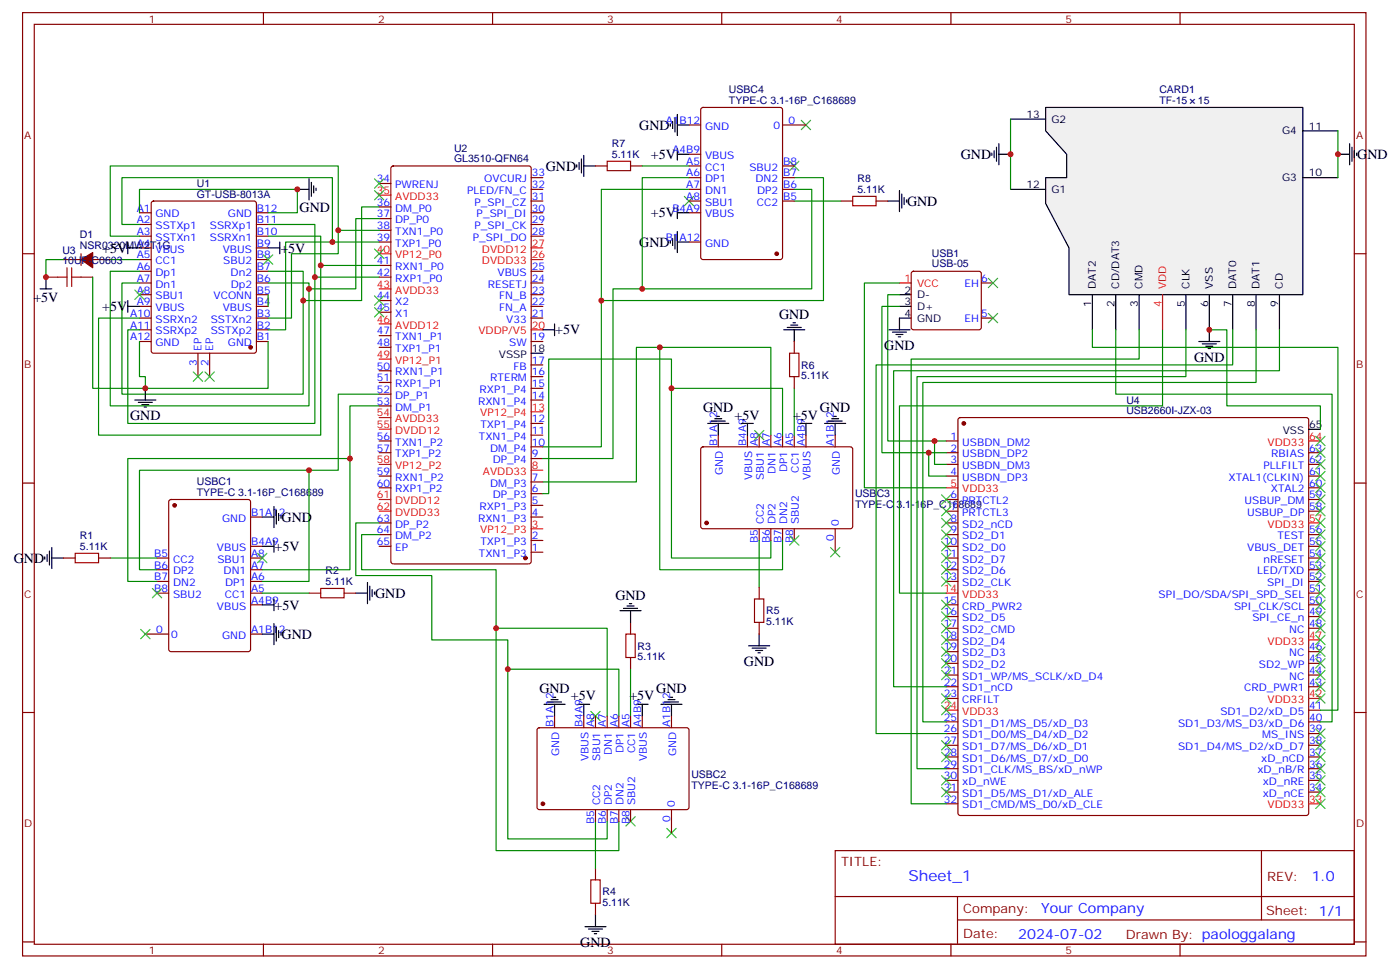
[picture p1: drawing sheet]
<svg xmlns="http://www.w3.org/2000/svg" width="422mm" height="292mm" viewBox="0 0 422 292" stroke-linecap="round" stroke-linejoin="round" font-family="sans-serif">
<g fill="none" stroke="#870000" stroke-width=".35">
<path d="M6.8 3.8h405.4v284.3h-405.4zM10.3 7.3h398.3v277.3h-398.3zM79.5 3.8v3.5M148.6 3.8v3.5M217.8 3.8v3.5M286.9 3.8v3.5M356.1 3.8v3.5M207.9 37.7h3.5M211.7 32.6l.4-.2h23.3l.7 .4v44.7l-.4 .7h-23.6l-.6-.4-.1-44.7zM236.1 37.7h7.1M114.4 55.3h3.5M118.2 50.2l.4-.2h41l.6 .5 .1 118.8-.5 .6-41.2 .1-.6-.5-.1-118.8z"/>
<path d="M160.3 57.1h3.5M160.3 53.6h3.5M179.7 50h3.5M190.3 50h3.5M207.9 57.1h3.5M207.9 53.6h3.5M207.9 50h3.5M207.9 46.5h3.5M236.1 57.1h3.5M236.1 53.6h3.5M236.1 50h3.5M6.8 76.5h3.5"/>
<path d="M19.2 78.2h5.2M24.4 76.5v3.5M28 78.2h5.3M42.1 78.2h3.5M42.1 74.7h3.5M42.1 71.2h3.5M42.1 67.7h3.5M42.1 64.1h3.5M45.8 60.8l.5-.2h30.4l.5 .2 .2 .5v44.5l-.3 .5-.4 .2h-30.4l-.5-.3-.2-.4v-44.5zM77.4 78.2h3.5M77.4 74.7h3.5M77.4 71.2h3.5"/>
<path d="M77.4 67.7h3.5M77.4 64.1h3.5M114.4 62.4h3.5M114.4 65.9h3.5M114.4 69.4h3.5M114.4 73h3.5M160.3 71.2h3.5M160.3 67.7h3.5M160.3 64.1h3.5M160.3 60.6h3.5M207.9 64.1h3.5M207.9 60.6h3.5"/>
<path d="M207.9 73h3.5M236.1 60.6h3.5M253.8 60.6h3.5M264.3 60.6h3.6M408.6 76.5h3.6M13.9 83.5h3.5M24.4 83.5h3.6M42.1 99.4h3.5M42.1 95.9h3.5M42.1 92.4h3.5M42.1 88.8h3.5M42.1 85.3h3.5"/>
<path d="M42.1 81.8h3.5M77.4 99.4h3.5M77.4 95.9h3.5M77.4 92.4h3.5M77.4 88.8h3.5M77.4 85.3h3.5M77.4 81.8h3.5M114.4 80h3.5M114.4 83.5h3.5M114.4 90.6h3.5M114.4 94.1h3.5M160.3 95.9h3.5"/>
<path d="M160.3 92.4h3.5M160.3 88.8h3.5M160.3 85.3h3.5M160.3 81.8h3.5M42.1 102.9h3.5M59.7 106.5v7M63.3 106.5v7M77.4 102.9h3.5M114.4 101.2h3.5M114.4 104.7h3.5M114.4 111.8h3.5M114.4 115.3h3.5"/>
<path d="M114.4 118.8h3.5M160.3 102.9h3.5M160.3 117.1h3.5M160.3 113.5h3.5M160.3 110h3.5M239.6 102.9v3.6M239.6 113.5v3.6M114.4 122.3h3.5M114.4 132.9h3.5M114.4 136.5h3.5M160.3 138.2h3.5M160.3 134.7h3.5"/>
<path d="M160.3 131.2h3.5M160.3 127.6h3.5M160.3 120.6h3.5M211.7 134.9l.4-.2h44.7l.5 .7-.1 23.6-.6 .4-44.7-.1-.5-.6v-23.3zM216.7 131.2v3.5M225.5 131.2v3.5M229.1 131.2v3.5M232.6 131.2v3.5M236.1 131.2v3.5M239.6 131.2v3.5M243.2 131.2v3.5M252 131.2v3.5"/>
<path d="M6.8 145.6h3.5M51.1 150.8l.5-.2h23.3l.6 .4 .1 44.7-.5 .7h-23.5l-.6-.4-.1-44.7zM75.6 155.9h3.5M114.4 143.5h3.5M114.4 147h3.5M114.4 157.6h3.5M160.3 155.9h3.5M160.3 152.3h3.5M160.3 148.8h3.5M160.3 145.3h3.5M229.1 159.4v3.5M232.6 159.4v3.5"/>
<path d="M236.1 159.4v3.5M239.6 159.4v3.5M252 159.4v7M408.6 145.6h3.6M19.2 168.2h3.5M29.7 168.2h3.6M47.4 168.2h3.5M47.4 171.7h3.5M47.4 175.3h3.5M47.4 178.8h3.5M75.6 164.7h3.5M75.6 168.2h3.5"/>
<path d="M75.6 171.7h3.5M75.6 175.3h3.5M75.6 178.8h3.5M93.2 178.8h3.6M103.8 178.8h3.6M114.4 161.1h3.5M114.4 164.7h3.5M160.3 166.4h3.5M160.3 162.9h3.5M229.1 177v3.6M43.9 191.1h7M75.6 191.1h3.5"/>
<path d="M75.6 182.3h3.5M190.3 187.6v3.5M190.3 198.2v3.5M229.1 187.6v3.5M6.8 214.8h3.5M162.3 219.6l.4-.2h44.8l.4 .7-.1 23.5-.6 .5-44.7-.1-.5-.7v-23.2zM167.3 215.8v3.6M176.1 215.8v3.6M179.7 215.8v3.6M183.2 215.8v3.6M186.7 215.8v3.6M190.3 215.8v3.6"/>
<path d="M193.8 215.8v3.6M202.6 215.8v3.6M408.6 214.8h3.6M179.7 244.1v3.5M183.2 244.1v3.5M186.7 244.1v3.5M190.3 244.1v3.5M202.6 244.1v7M252 256.4h156.6v28.2h-156.6zM380.6 256.4v20.9M179.7 261.7v3.5M179.7 272.3v3.5"/>
<path d="M252 270.2h156.5M288.9 277.3h119.6M288.9 270.2v14.2M6.8 283.9h3.5M79.5 284.6v3.5M148.6 284.6v3.5M217.8 284.6v3.5M286.9 284.6v3.5M356.1 284.6v3.5M408.6 283.9h3.6"/>
</g>
<g fill="#870000" stroke="#870000" stroke-width=".35">
<path d="M24.4 78.2l3.6-2.1v4.6z"/>
<circle cx="75.6" cy="104.7" r=".53"/>
<circle cx="158.5" cy="168.2" r=".53"/>
<circle cx="52.7" cy="152.3" r=".53"/>
<circle cx="163.8" cy="242.3" r=".53"/>
<circle cx="213.2" cy="157.6" r=".53"/>
<circle cx="234.4" cy="76.5" r=".53"/>
</g>
<g fill="none" stroke="#f00" stroke-width=".35">
<path d="M114.4 58.8h3.5M114.4 76.5h3.5M160.3 78.2h3.5M160.3 74.7h3.5M114.4 87.1h3.5M114.4 97.6h3.5M160.3 99.4h3.5M114.4 108.2h3.5M114.4 125.9h3.5M114.4 129.4h3.5M114.4 140h3.5M160.3 124.1h3.5"/>
<path d="M114.4 150.6h3.5M114.4 154.1h3.5M160.3 159.4h3.5M160.3 141.7h3.5"/>
</g>
<g fill="none" stroke="#000" stroke-width=".35">
<path d="M202.2 37.3v.7M203 36.6v2.1M203.7 35.6v4.2M204.4 34.5v6.4M204.4 37.7h3.5M89.7 57.1h3.5M93.2 53.9v6.4M93.9 55v4.2M94.7 56v2.1M95.4 56.7v.7M174 49.7v.7M174.7 49v2.1"/>
<path d="M175.4 47.9v4.2M176.1 46.8v6.4M176.1 50h3.6M204.4 44.7v3.6M204.4 46.5h3.5M271.4 57.4v6.4M272.1 58.5v4.2M272.8 59.5v2.2M38.6 74.7h3.5M38.6 73v3.5M80.9 74.7h3.5M84.4 73v3.5"/>
<path d="M202.2 72.6v.7M203 71.9v2.1M203.7 70.8v4.3M204.4 73h3.5M204.4 62.4v3.5M204.4 69.8v6.3M204.4 64.1h3.5M267.9 60.6h3.5M273.5 60.3v.7M12.1 87.1h3.5M13.9 83.5v3.6M38.6 90.6v3.5"/>
<path d="M38.6 92.4h3.5M163.8 99.4h3.5M167.3 97.6v3.6M236.5 99.4h6.3M237.5 98.7h4.3M238.6 98h2.1M239.3 97.3h.7M239.6 99.4v3.5M43.9 117.1v3.5M160.3 106.5h3.5M40.7 120.6h6.3M41.7 121.3h4.3"/>
<path d="M42.8 122h2.1M43.5 122.7h.7M213.5 127.6h6.4M214.6 126.9h4.2M215.7 126.2h2.1M216.4 125.5h.7M216.7 127.6v3.6M223.8 127.6h3.5M225.5 127.6v3.6M241.4 127.6h3.5M243.2 127.6v3.6M248.8 127.6h6.4"/>
<path d="M249.9 126.9h4.2M250.9 126.2h2.1M251.6 125.5h.7M252 127.6v3.6M79.1 155.9h3.6M82.7 152.7v6.3M83.4 153.7v4.3M84.1 154.8v2.1M84.8 155.5v.7M13.5 167.9v.7M14.2 167.1v2.2M14.9 166.1v4.2"/>
<path d="M15.6 168.2h3.6M15.6 165v6.4M79.1 164.7h3.6M82.7 162.9v3.5M107.4 178.8h3.5M110.9 175.6v6.4M111.6 176.7v4.2M112.3 177.7v2.1M113 178.4v.7M79.1 182.3h3.6M79.1 191.1h3.6M82.7 180.6v3.5"/>
<path d="M82.7 188v6.3M83.4 189v4.3M84.1 190.1v2.1M84.8 190.8v.7M187.1 184.1h6.3M188.1 183.4h4.3M189.2 182.7h2.1M189.9 182h.7M190.3 184.1v3.5M225.9 194.7h6.3M226.9 195.4h4.3M228 196.1h2.1"/>
<path d="M228.7 196.8h.7M229.1 191.1v3.6M164.1 212.3h6.4M165.2 211.6h4.2M166.3 210.9h2.1M167 210.2h.7M167.3 212.3v3.5M174.4 212.3h3.5M176.1 212.3v3.5M192 212.3h3.5M193.8 212.3v3.5M199.4 212.3h6.4"/>
<path d="M200.5 211.6h4.2M201.5 210.9h2.2M202.2 210.2h.8M202.6 212.3v3.5M176.5 279.3h6.3M179.7 275.8v3.5M177.6 280h4.2M178.6 280.7h2.1M179.3 281.4h.7"/>
</g>
<g fill="none" stroke="#008700" stroke-width=".35">
<path d="M193.8 50h14.1M207.9 53.6h-14.1v33.5M239.6 53.6h8.9v37h-67.1v-33.5h26.5M239.6 57.1h5.3v30h-59.9v51.1h-21.2M19.2 78.2h-5.3v5.3M33.3 78.2h8.8M42.1 67.7h-5.3v-14.1h63.5v19.4M42.1 64.1v-7h47.6v7h-8.8M80.9 67.7h14.1v15.8h19.4M80.9 71.2h15.9v8.8h17.6M102.1 69.4v7.1h-14.2v19.4h-7M114.4 69.4h-12.3v-19.4h-68.8v21.2h8.8"/>
<path d="M114.4 62.4h-5.3v28.2h-17.6v-8.8h-10.6M114.4 65.9h-7v21.2h-14.2v-1.8h-12.3M114.4 73h-28.2v26.4h-5.3M239.6 60.6h14.2M28 83.5v33.6h15.9M42.1 85.3h-5.3v33.5h54.7v-28.2M42.1 81.8h-8.8v40.5h59.9v-35.2M80.9 88.8v3.6M95 83.5v44.1h-56.4v-28.2h3.5M96.8 80v51.2h-67.1v-35.3h12.4M181.4 90.6v44.1h-17.6M42.1 102.9v10.6h1.8v3.6"/>
<path d="M80.9 102.9v14.2h-37M114.4 118.8h-12.3v22.9h-60v30h5.3M199.1 104.7h-7.1v40.6h-28.2M202.6 117.1h33.5v14.1M239.6 117.1v14.1M114.4 122.3h-8.8v15.9M232.6 131.2v-26.5h-33.5v67h37v-8.8M93.2 141.7v33.6h-14.1M114.4 157.6h-7v15.9h22.9v19.4h22.9v60h30v-5.3M163.8 148.8h1.8v-40.6h37v60h30v-5.3M33.3 168.2h14.1M79.1 171.7h26.5v-33.5h-67v37.1h8.8"/>
<path d="M79.1 178.8h14.1M114.4 161.1h-5.3v10.6h40.6v17.7M229.1 162.9v14.1M153.2 201.7h33.5v14.1M183.2 215.8v-26.4h-33.5v67h37v-8.8M190.3 201.7v14.1M179.7 247.6v14.1"/>
</g>
<path d="M183.2 48.6h7.1v2.8h-7.1zM257.3 59.2h7v2.8h-7zM17.4 83.5h2.8M20.2 80.7v5.7M21.6 83.5h2.8M21.6 80.7v5.7M238.2 106.5h2.9v7h-2.9zM22.7 166.8h7v2.8h-7zM96.8 177.4h7v2.8h-7zM188.8 191.1h2.9v7.1h-2.9zM227.6 180.6h2.9v7h-2.9zM178.3 265.2h2.8v7.1h-2.8z" fill="none" stroke="#a10000" stroke-width=".35"/>
<g fill="none" stroke="#3c3" stroke-width=".35">
<path d="M241.8 36.3l2.8 2.8M244.6 36.3l-2.8 2.8M113 57.4l2.8 2.9M113 53.9l2.8 2.8M115.8 57.4l-2.8 2.9M115.8 53.9l-2.8 2.8M206.5 59.2l2.8 2.8M209.3 59.2l-2.8 2.8M238.2 48.6l2.9 2.8M241.1 48.6l-2.9 2.8M79.5 76.8l2.8 2.9M82.3 76.8l-2.8 2.9"/>
<path d="M113 75.1l2.8 2.8M115.8 75.1l-2.8 2.8M40.7 87.4l2.8 2.8M43.5 87.4l-2.8 2.8M113 89.2l2.8 2.8M113 92.7l2.8 2.8M115.8 89.2l-2.8 2.8M115.8 92.7l-2.8 2.8M58.3 112.1l2.8 2.8M61.1 112.1l-2.8 2.8M61.8 112.1l2.9 2.8M64.7 112.1l-2.9 2.8"/>
<path d="M227.6 129.8l2.9 2.8M230.5 129.8l-2.9 2.8M46 177.4l2.8 2.8M48.8 177.4l-2.8 2.8M77.7 166.8l2.8 2.8M80.5 166.8l-2.8 2.8M238.2 161.5l2.9 2.8M241.1 161.5l-2.9 2.8M250.6 165l2.8 2.9M253.4 165l-2.8 2.9M42.4 189.7l2.9 2.8M45.3 189.7l-2.9 2.8"/>
<path d="M178.3 214.4l2.8 2.8M181.1 214.4l-2.8 2.8M188.8 246.2l2.9 2.8M191.7 246.2l-2.9 2.8M201.2 249.7l2.8 2.8M204 249.7l-2.8 2.8"/>
</g>
<path d="M315.5 32.4h77.6v56.4h-70.6v-14.1l-7-13.4v-7.7h6.3v-7.1l-6.3-7.1z" fill="#f0f0f0" stroke="#000" stroke-width=".35"/>
<g fill="none" stroke="#000" stroke-width=".35">
<path d="M304.9 35.9h10.6M393.1 39.4h10.6M299.3 46.1v.7M300 45.4v2.2M300.7 44.4v4.2M301.4 46.5h3.5M301.4 43.3v6.4M304.9 57.1h10.6M393.1 53.6h10.6M403.7 46.5h3.5M407.2 43.3v6.4M407.9 44.4v4.2"/>
<path d="M408.6 45.4v2.2M409.3 46.1v.7M268.2 99.4h6.4M271.4 92.4h3.5M271.4 88.8h3.5M274.9 95.9h-3.5v3.5M329.6 88.8v10.6M336.7 88.8v10.6M343.7 88.8v10.6M357.8 88.8v10.6M364.9 88.8v14.1M371.9 88.8v10.6"/>
<path d="M379 88.8v10.6M386 88.8v10.6M269.3 100.1h4.2M270.3 100.8h2.2M271 101.5h.7M361.7 102.9h6.4M362.8 103.6h4.2M363.8 104.4h2.1M364.5 105.1h.7M394.9 129.4h3.5"/>
</g>
<path d="M271.4 85.3h3.5M350.8 88.8v10.6M394.9 132.9h3.5M285.5 147h3.5M394.9 157.6h3.5M285.5 178.8h3.5M394.9 192.9h3.5M285.5 214.1h3.5M394.9 210.5h3.5M394.9 242.3h3.5" fill="none" stroke="#f00" stroke-width=".35"/>
<g fill="none" stroke="#870000" stroke-width=".35">
<path d="M275.2 82l.4-.2h19.8l.5 .2 .2 .5v16.2l-.2 .5-.5 .2h-19.8l-.5-.2-.2-.5v-16.2zM296.1 95.9h3.5M296.1 85.3h3.5M285.5 132.9h3.5M285.5 136.5h3.5M285.5 140h3.5M289.3 126.1l.4-.2h104.5l.5 .2 .2 .5v118.5l-.3 .5-.4 .2h-104.5l-.5-.2-.2-.5v-118.5zM394.9 136.5h3.5M394.9 140h3.5M285.5 143.5h3.5M285.5 150.6h3.5M285.5 154.1h3.5"/>
<path d="M285.5 157.6h3.5M394.9 143.5h3.5M394.9 150.6h3.5M394.9 154.1h3.5M394.9 147h3.5M285.5 161.1h3.5M285.5 164.7h3.5M285.5 168.2h3.5M285.5 171.7h3.5M285.5 175.3h3.5M394.9 161.1h3.5M394.9 164.7h3.5"/>
<path d="M394.9 168.2h3.5M394.9 171.7h3.5M394.9 175.3h3.5M394.9 178.8h3.5M285.5 182.3h3.5M285.5 185.8h3.5M285.5 189.4h3.5M285.5 192.9h3.5M285.5 196.4h3.5M285.5 200h3.5M394.9 182.3h3.5M394.9 185.8h3.5"/>
<path d="M394.9 189.4h3.5M394.9 196.4h3.5M394.9 200h3.5M285.5 203.5h3.5M285.5 207h3.5M285.5 210.5h3.5M285.5 217.6h3.5M394.9 203.5h3.5M394.9 207h3.5M394.9 217.6h3.5M394.9 214.1h3.5M285.5 221.1h3.5"/>
<path d="M285.5 224.6h3.5M285.5 228.2h3.5M285.5 231.7h3.5M285.5 235.2h3.5M285.5 238.8h3.5M394.9 221.1h3.5M394.9 224.6h3.5M394.9 228.2h3.5M394.9 231.7h3.5M394.9 235.2h3.5M394.9 238.8h3.5M285.5 242.3h3.5"/>
</g>
<circle cx="290.8" cy="127.6" r=".53" fill="#870000" stroke="#870000" stroke-width=".35"/>
<g fill="none" stroke="#008700" stroke-width=".35">
<path d="M304.9 35.9v21.2M403.7 39.4v14.2M271.4 92.4h-5.3v44.1h19.4M271.4 88.8h-3.5v44.1h14.1M271.4 85.3h-10.6v61.7h24.7M329.6 99.4v5.3h74.1v109.4h-5.3M336.7 99.4v19.4h65.2v98.8h-3.5M343.7 99.4v8.8h-68.8v134.1h10.6M350.8 99.4v22.9h-79.4v56.5h14.1M357.8 99.4v14.1h-81.1v118.2h8.8M364.9 99.4h5.3v22.9h28.2v7.1M371.9 99.4v10.6h-107.6v111.1h21.2"/>
<path d="M379 99.4v15.9h-100.6v102.3h7.1M386 99.4v12.4h-116.4v95.2h15.9M280.2 136.5v7h5.3M285.5 132.9h-3.5v7.1h3.5"/>
</g>
<g fill="none" stroke="#3c3" stroke-width=".35">
<path d="M298.2 83.9l2.8 2.8M298.2 94.5l2.8 2.8M301 83.9l-2.8 2.8M301 94.5l-2.8 2.8M397 138.6l2.8 2.8M397 135l2.8 2.9M397 131.5l2.8 2.8M399.8 138.6l-2.8 2.8M399.8 135l-2.8 2.9M399.8 131.5l-2.8 2.8M284.1 149.2l2.8 2.8M284.1 152.7l2.8 2.8"/>
<path d="M284.1 156.2l2.8 2.8M284.1 159.7l2.8 2.9M286.9 149.2l-2.8 2.8M286.9 152.7l-2.8 2.8M286.9 156.2l-2.8 2.8M286.9 159.7l-2.8 2.9M397 159.7l2.8 2.9M397 156.2l2.8 2.8M397 152.7l2.8 2.8M397 149.2l2.8 2.8M397 145.6l2.8 2.8M397 142.1l2.8 2.8"/>
<path d="M399.8 159.7l-2.8 2.9M399.8 156.2l-2.8 2.8M399.8 152.7l-2.8 2.8M399.8 149.2l-2.8 2.8M399.8 145.6l-2.8 2.8M399.8 142.1l-2.8 2.8M284.1 163.3l2.8 2.8M284.1 166.8l2.8 2.8M284.1 170.3l2.8 2.8M284.1 173.8l2.8 2.9M286.9 163.3l-2.8 2.8M286.9 166.8l-2.8 2.8"/>
<path d="M286.9 170.3l-2.8 2.8M286.9 173.8l-2.8 2.9M397 177.4l2.8 2.8M397 173.8l2.8 2.9M397 170.3l2.8 2.8M397 166.8l2.8 2.8M397 163.3l2.8 2.8M399.8 177.4l-2.8 2.8M399.8 173.8l-2.8 2.9M399.8 170.3l-2.8 2.8M399.8 166.8l-2.8 2.8M399.8 163.3l-2.8 2.8"/>
<path d="M284.1 180.9l2.8 2.8M284.1 184.4l2.8 2.9M284.1 188l2.8 2.8M284.1 191.5l2.8 2.8M284.1 195l2.8 2.8M284.1 198.5l2.8 2.9M286.9 180.9l-2.8 2.8M286.9 184.4l-2.8 2.9M286.9 188l-2.8 2.8M286.9 191.5l-2.8 2.8M286.9 195l-2.8 2.8M286.9 198.5l-2.8 2.9"/>
<path d="M397 198.5l2.8 2.9M397 195l2.8 2.8M397 191.5l2.8 2.8M397 188l2.8 2.8M397 184.4l2.8 2.9M397 180.9l2.8 2.8M399.8 198.5l-2.8 2.9M399.8 195l-2.8 2.8M399.8 191.5l-2.8 2.8M399.8 188l-2.8 2.8M399.8 184.4l-2.8 2.9M399.8 180.9l-2.8 2.8"/>
<path d="M284.1 202.1l2.8 2.8M284.1 209.1l2.8 2.8M284.1 212.7l2.8 2.8M286.9 202.1l-2.8 2.8M286.9 209.1l-2.8 2.8M286.9 212.7l-2.8 2.8M397 219.7l2.8 2.8M397 209.1l2.8 2.8M397 205.6l2.8 2.8M397 202.1l2.8 2.8M399.8 219.7l-2.8 2.8M399.8 209.1l-2.8 2.8"/>
<path d="M399.8 205.6l-2.8 2.8M399.8 202.1l-2.8 2.8M284.1 223.2l2.8 2.9M284.1 226.8l2.8 2.8M284.1 233.8l2.8 2.8M284.1 237.3l2.8 2.9M286.9 223.2l-2.8 2.9M286.9 226.8l-2.8 2.8M286.9 233.8l-2.8 2.8M286.9 237.3l-2.8 2.9M397 237.3l2.8 2.9M397 233.8l2.8 2.8"/>
<path d="M397 230.3l2.8 2.8M397 226.8l2.8 2.8M397 223.2l2.8 2.9M399.8 237.3l-2.8 2.9M399.8 233.8l-2.8 2.8M399.8 230.3l-2.8 2.8M399.8 226.8l-2.8 2.8M399.8 223.2l-2.8 2.9M397 240.9l2.8 2.8M399.8 240.9l-2.8 2.8"/>
</g>
<g fill="#c00">
<circle cx="89.7" cy="57.1" r=".88"/>
<circle cx="91.5" cy="90.6" r=".88"/>
<circle cx="93.2" cy="87.1" r=".88"/>
<circle cx="95" cy="83.5" r=".88"/>
<circle cx="96.8" cy="80" r=".88"/>
<circle cx="102.1" cy="69.4" r=".88"/>
<circle cx="100.3" cy="73" r=".88"/>
<circle cx="13.9" cy="83.5" r=".88"/>
<circle cx="43.9" cy="117.1" r=".88"/>
<circle cx="93.2" cy="141.7" r=".88"/>
<circle cx="105.6" cy="138.2" r=".88"/>
<circle cx="153.2" cy="201.7" r=".88"/>
<circle cx="149.7" cy="189.4" r=".88"/>
<circle cx="199.1" cy="104.7" r=".88"/>
<circle cx="202.6" cy="117.1" r=".88"/>
<circle cx="193.8" cy="87.1" r=".88"/>
<circle cx="181.4" cy="90.6" r=".88"/>
<circle cx="280.2" cy="136.5" r=".88"/>
<circle cx="282" cy="132.9" r=".88"/>
<circle cx="304.9" cy="46.5" r=".88"/>
<circle cx="403.7" cy="46.5" r=".88"/>
<circle cx="364.9" cy="99.4" r=".88"/>
</g>
<text font-size="4.6" fill="#00f" x="274.1" y="265.4">Sheet_1</text>
<g font-size="4.2">
<text x="192.9" y="39.1">GND</text>
<text x="196.4" y="47.9">+5V</text>
<text x="289.9" y="47.9">GND</text>
<text x="409.5" y="47.9">GND</text>
<text x="164.7" y="51.4">GND</text>
<text x="90.4" y="63.8">GND</text>
<text x="196.4" y="65.5">+5V</text>
<text x="273.7" y="62">GND</text>
<text x="30.8" y="76.2">+5V</text>
<text x="84.6" y="76.2">+5V</text>
<text x="192.9" y="74.3">GND</text>
<text x="10.1" y="91">+5V</text>
<text x="30.8" y="93.8">+5V</text>
<text x="167.5" y="100.8">+5V</text>
<text x="235.1" y="96.1">GND</text>
<text x="266.8" y="105.5">GND</text>
<text x="360.3" y="109">GND</text>
<text x="212.1" y="124.3">GND</text>
<text x="247.4" y="124.3">GND</text>
<text x="39.3" y="126.7">GND</text>
<text x="221.6" y="126.4">+5V</text>
<text x="239.3" y="126.4">+5V</text>
<text x="84.9" y="157.2">GND</text>
<text x="82.8" y="166.1">+5V</text>
<text x="4.2" y="169.6">GND</text>
<text x="82.8" y="183.7">+5V</text>
<text x="113.2" y="180.2">GND</text>
<text x="185.7" y="180.8">GND</text>
<text x="84.9" y="192.5">GND</text>
<text x="224.5" y="200.7">GND</text>
<text x="162.7" y="209">GND</text>
<text x="198" y="209">GND</text>
<text x="172.3" y="211.1">+5V</text>
<text x="189.9" y="211.1">+5V</text>
<text x="175.1" y="285.4">GND</text>
</g>
<g font-size="4.2" fill="#00f">
<text x="395.8" y="265.7">1.0</text>
<text x="314.2" y="275.2">Your Company</text>
<text x="307.2" y="283">2024-07-02</text>
</g>
<g font-size="3.9" fill="#800">
<text x="253.8" y="261">TITLE:</text>
<text x="382.4" y="265.7">REV:</text>
<text x="290.7" y="275.2">Company:</text>
<text x="382" y="275.8">Sheet: 1/1</text>
<text x="290.7" y="282.9">Date:</text>
<text x="339.7" y="282.9">Drawn By: paologgalang</text>
</g>
<g font-size="3.2" fill="#800">
<text x="44.9" y="6.8">1</text>
<text x="114.1" y="6.8">2</text>
<text x="183.2" y="6.8">3</text>
<text x="252.3" y="6.8">4</text>
<text x="321.5" y="6.8">5</text>
<text x="7.3" y="41.9">A</text>
<text x="409.2" y="41.9">A</text>
<text x="7.3" y="111.1">B</text>
<text x="409.2" y="111.1">B</text>
<text x="7.3" y="180.2">C</text>
<text x="409.2" y="180.2">C</text>
<text x="7.3" y="249.3">D</text>
<text x="409.2" y="249.3">D</text>
<text x="44.9" y="287.6">1</text>
<text x="114.1" y="287.6">2</text>
<text x="183.2" y="287.6">3</text>
<text x="252.3" y="287.6">4</text>
<text x="321.5" y="287.6">5</text>
</g>
<g font-size="3.2" fill="#000080">
<text x="219.9" y="28.1">USBC4</text>
<text x="349.8" y="28.2">CARD1</text>
<text x="219.9" y="31.3">TYPE-C 3.1-16P_C168689</text>
<text x="349.8" y="31.3">TF-15</text>
<text x="361.5" y="31.3">15</text>
<text x="137" y="45.8">U2</text>
<text x="184.6" y="47.6">5.11K</text>
<text x="184.6" y="44.3">R7</text>
<text x="137" y="49">GL3510-QFN64</text>
<text x="59.4" y="59.5">GT-USB-8013A</text>
<text x="59.4" y="56.3">U1</text>
<text x="258.7" y="58.1">5.11K</text>
<text x="258.7" y="54.9">R8</text>
<text x="24.1" y="71.9">D1</text>
<text x="18.8" y="76.4">U3</text>
<text x="24.1" y="75.1">NSR0320MW2T1G</text>
<text x="281.2" y="77.4">USB1</text>
<text x="18.8" y="79.7">10UF-C0603</text>
<text x="281.2" y="80.6">USB-05</text>
<text x="241.8" y="111.1">R6</text>
<text x="241.8" y="114.4">5.11K</text>
<text x="339.9" y="124.8">USB2660I-JZX-03</text>
<text x="339.9" y="121.6">U4</text>
<text x="59.4" y="149.5">TYPE-C 3.1-16P_C168689</text>
<text x="59.4" y="146.3">USBC1</text>
<text x="258" y="149.9">USBC3</text>
<text x="258" y="153.2">TYPE-C 3.1-16P_C168689</text>
<text x="24.1" y="165.7">5.11K</text>
<text x="24.1" y="162.5">R1</text>
<text x="98.2" y="173.1">R2</text>
<text x="98.2" y="176.3">5.11K</text>
<text x="231.2" y="185.2">R5</text>
<text x="231.2" y="188.4">5.11K</text>
<text x="192.4" y="195.8">R3</text>
<text x="192.4" y="199">5.11K</text>
<text x="208.6" y="237.8">TYPE-C 3.1-16P_C168689</text>
<text x="208.6" y="234.6">USBC2</text>
<text x="181.8" y="269.9">R4</text>
<text x="181.8" y="273.1">5.11K</text>
</g>
<g font-size="3.2">
<text x="309.7" y="35.6">13</text>
<text x="317.3" y="37">G2</text>
<text x="386.9" y="40.5">G4</text>
<text x="394.9" y="39.1">11</text>
<text x="394.9" y="53.2">10</text>
<text x="309.7" y="56.7">12</text>
<text x="317.3" y="58.1">G1</text>
<text x="386.9" y="54.6">G3</text>
<text x="272.9" y="88.5">2</text>
<text x="276.7" y="89.9">D-</text>
<text x="330.7" y="87.1" transform="rotate(-90 330.7 87.1)">DAT2</text>
<text x="337.7" y="87.1" transform="rotate(-90 337.7 87.1)">CD/DAT3</text>
<text x="344.8" y="87.1" transform="rotate(-90 344.8 87.1)">CMD</text>
<text x="358.9" y="87.1" transform="rotate(-90 358.9 87.1)">CLK</text>
<text x="365.9" y="87.1" transform="rotate(-90 365.9 87.1)">VSS</text>
<text x="373" y="87.1" transform="rotate(-90 373 87.1)">DAT0</text>
<text x="380" y="87.1" transform="rotate(-90 380 87.1)">DAT1</text>
<text x="387.1" y="87.1" transform="rotate(-90 387.1 87.1)">CD</text>
<text x="272.9" y="95.5">4</text>
<text x="272.9" y="92">3</text>
<text x="276.7" y="93.4">D+</text>
<text x="329.2" y="92.6" transform="rotate(-90 329.2 92.6)">1</text>
<text x="336.3" y="92.6" transform="rotate(-90 336.3 92.6)">2</text>
<text x="343.4" y="92.6" transform="rotate(-90 343.4 92.6)">3</text>
<text x="357.5" y="92.6" transform="rotate(-90 357.5 92.6)">5</text>
<text x="364.5" y="92.6" transform="rotate(-90 364.5 92.6)">6</text>
<text x="371.6" y="92.6" transform="rotate(-90 371.6 92.6)">7</text>
<text x="378.6" y="92.6" transform="rotate(-90 378.6 92.6)">8</text>
<text x="385.7" y="92.6" transform="rotate(-90 385.7 92.6)">9</text>
<text x="276.7" y="96.9">GND</text>
<text x="150.5" y="107.9">VSSP</text>
<text x="160.4" y="106.1">18</text>
<text x="387.1" y="130.8">VSS</text>
<text x="395" y="129">65</text>
</g>
<g font-size="3.2" fill="#00f">
<text x="200.9" y="37.3">A1B12</text>
<text x="212.7" y="39.1">GND</text>
<text x="233.4" y="38.7">0</text>
<text x="237.9" y="37.3">0</text>
<text x="202.9" y="46.1">A4B9</text>
<text x="212.7" y="47.9">VBUS</text>
<text x="160.4" y="53.2">33</text>
<text x="207.1" y="49.7">A5</text>
<text x="207.1" y="53.2">A6</text>
<text x="212.7" y="51.4">CC1</text>
<text x="226.1" y="51.4">SBU2</text>
<text x="236.3" y="53.2">B7</text>
<text x="236.3" y="49.7">B8</text>
<text x="113.7" y="55">34</text>
<text x="119.2" y="56.7">PWRENJ</text>
<text x="141" y="58.5">PLED/FN_C</text>
<text x="146.1" y="55">OVCURJ</text>
<text x="160.4" y="56.7">32</text>
<text x="207.1" y="56.7">A7</text>
<text x="212.7" y="55">DP1</text>
<text x="212.7" y="58.5">DN1</text>
<text x="228" y="55">DN2</text>
<text x="228.4" y="58.5">DP2</text>
<text x="236.3" y="56.7">B6</text>
<text x="41.3" y="63.8">A1</text>
<text x="46.9" y="65.5">GND</text>
<text x="68.8" y="65.5">GND</text>
<text x="77.5" y="63.8">B12</text>
<text x="113.7" y="62">36</text>
<text x="113.7" y="65.5">37</text>
<text x="119.2" y="63.8">DM_P0</text>
<text x="143.2" y="62">P_SPI_CZ</text>
<text x="143.8" y="65.5">P_SPI_DI</text>
<text x="160.4" y="63.8">30</text>
<text x="160.4" y="60.3">31</text>
<text x="202.9" y="63.8">B4A9</text>
<text x="207.1" y="60.3">A8</text>
<text x="212.7" y="62">SBU1</text>
<text x="212.7" y="65.5">VBUS</text>
<text x="228.4" y="62">CC2</text>
<text x="236.3" y="60.3">B5</text>
<text x="41.3" y="67.3">A2</text>
<text x="41.3" y="70.8">A3</text>
<text x="46.9" y="69.1">SSTXp1</text>
<text x="63.3" y="69.1">SSRXp1</text>
<text x="77.5" y="70.8">B10</text>
<text x="77.5" y="67.3">B11</text>
<text x="113.7" y="69.1">38</text>
<text x="119.2" y="67.3">DP_P0</text>
<text x="119.2" y="70.8">TXN1_P0</text>
<text x="143.2" y="69.1">P_SPI_CK</text>
<text x="160.4" y="70.8">28</text>
<text x="160.4" y="67.3">29</text>
<text x="41.3" y="74.4">A4</text>
<text x="41.3" y="77.9">A5</text>
<text x="46.9" y="72.6">SSTXn1</text>
<text x="46.9" y="76.1">VBUS</text>
<text x="63.3" y="72.6">SSRXn1</text>
<text x="67.2" y="76.1">VBUS</text>
<text x="77.5" y="77.9">B8</text>
<text x="77.5" y="74.4">B9</text>
<text x="113.7" y="72.6">39</text>
<text x="119.2" y="74.4">TXP1_P0</text>
<text x="142.7" y="72.6">P_SPI_DO</text>
<text x="200.9" y="72.6">B1A12</text>
<text x="212.7" y="74.4">GND</text>
<text x="41.3" y="81.4">A6</text>
<text x="46.9" y="79.7">CC1</text>
<text x="46.9" y="83.2">Dp1</text>
<text x="67.4" y="79.7">SBU2</text>
<text x="69.6" y="83.2">Dn2</text>
<text x="77.5" y="81.4">B7</text>
<text x="113.7" y="79.7">41</text>
<text x="113.7" y="83.2">42</text>
<text x="119.2" y="81.4">RXN1_P0</text>
<text x="150.1" y="83.2">VBUS</text>
<text x="160.4" y="81.4">25</text>
<text x="41.3" y="84.9">A7</text>
<text x="41.3" y="88.5">A8</text>
<text x="46.9" y="86.7">Dn1</text>
<text x="69.6" y="86.7">Dp2</text>
<text x="77.5" y="88.5">B5</text>
<text x="77.5" y="84.9">B6</text>
<text x="119.2" y="84.9">RXP1_P0</text>
<text x="147.2" y="86.7">RESETJ</text>
<text x="160.4" y="88.5">23</text>
<text x="160.4" y="84.9">24</text>
<text x="291" y="86.4">EH</text>
<text x="296.1" y="84.9">6</text>
<text x="39.2" y="95.5">A10</text>
<text x="41.3" y="92">A9</text>
<text x="46.9" y="90.2">SBU1</text>
<text x="46.9" y="93.8">VBUS</text>
<text x="64.4" y="90.2">VCONN</text>
<text x="67.2" y="93.8">VBUS</text>
<text x="77.5" y="95.5">B3</text>
<text x="77.5" y="92">B4</text>
<text x="113.7" y="90.2">44</text>
<text x="113.7" y="93.8">45</text>
<text x="119.2" y="92">X2</text>
<text x="119.2" y="95.5">X1</text>
<text x="150.6" y="90.2">FN_B</text>
<text x="150.6" y="93.8">FN_A</text>
<text x="160.4" y="95.5">21</text>
<text x="160.4" y="92">22</text>
<text x="296.1" y="95.5">5</text>
<text x="39.2" y="99.1">A11</text>
<text x="46.9" y="97.3">SSRXn2</text>
<text x="46.9" y="100.8">SSRXp2</text>
<text x="63.6" y="97.3">SSTXn2</text>
<text x="63.6" y="100.8">SSTXp2</text>
<text x="77.5" y="99.1">B2</text>
<text x="113.7" y="100.8">47</text>
<text x="152.8" y="97.3">V33</text>
<text x="291" y="96.9">EH</text>
<text x="39.2" y="102.6">A12</text>
<text x="46.9" y="104.4">GND</text>
<text x="60.8" y="105.8" transform="rotate(-90 60.8 105.8)">EP</text>
<text x="64.3" y="105.8" transform="rotate(-90 64.3 105.8)">EP</text>
<text x="68.8" y="104.4">GND</text>
<text x="77.5" y="102.6">B1</text>
<text x="113.7" y="104.4">48</text>
<text x="119.2" y="102.6">TXN1_P1</text>
<text x="119.2" y="106.1">TXP1_P1</text>
<text x="153.7" y="104.4">SW</text>
<text x="160.4" y="102.6">19</text>
<text x="59.4" y="110.2" transform="rotate(-90 59.4 110.2)">3</text>
<text x="62.9" y="110.2" transform="rotate(-90 62.9 110.2)">2</text>
<text x="113.7" y="111.4">50</text>
<text x="119.2" y="113.2">RXN1_P1</text>
<text x="155" y="111.4">FB</text>
<text x="160.4" y="113.2">16</text>
<text x="160.4" y="109.6">17</text>
<text x="113.7" y="114.9">51</text>
<text x="113.7" y="118.5">52</text>
<text x="119.2" y="116.7">RXP1_P1</text>
<text x="144.7" y="118.5">RXP1_P4</text>
<text x="147.9" y="114.9">RTERM</text>
<text x="160.4" y="116.7">15</text>
<text x="113.7" y="122">53</text>
<text x="119.2" y="120.2">DP_P1</text>
<text x="119.2" y="123.8">DM_P1</text>
<text x="144.2" y="122">RXN1_P4</text>
<text x="160.4" y="120.2">14</text>
<text x="145" y="129">TXP1_P4</text>
<text x="160.4" y="130.8">11</text>
<text x="160.4" y="127.3">12</text>
<text x="113.7" y="132.6">56</text>
<text x="113.7" y="136.1">57</text>
<text x="119.2" y="134.3">TXN1_P2</text>
<text x="119.2" y="137.9">TXP1_P2</text>
<text x="144.5" y="132.6">TXN1_P4</text>
<text x="147.9" y="136.1">DM_P4</text>
<text x="160.4" y="137.9">9</text>
<text x="160.4" y="134.3">10</text>
<text x="216.4" y="134.5" transform="rotate(-90 216.4 134.5)">B1A12</text>
<text x="225.2" y="134.5" transform="rotate(-90 225.2 134.5)">B4A9</text>
<text x="228.7" y="134.5" transform="rotate(-90 228.7 134.5)">A8</text>
<text x="232.2" y="134.5" transform="rotate(-90 232.2 134.5)">A7</text>
<text x="235.8" y="134.5" transform="rotate(-90 235.8 134.5)">A6</text>
<text x="239.3" y="134.5" transform="rotate(-90 239.3 134.5)">A5</text>
<text x="242.8" y="134.5" transform="rotate(-90 242.8 134.5)">A4B9</text>
<text x="251.6" y="134.5" transform="rotate(-90 251.6 134.5)">A1B12</text>
<text x="286.8" y="132.6">1</text>
<text x="286.8" y="136.1">2</text>
<text x="290.3" y="134.3">USBDN_DM2</text>
<text x="290.3" y="137.9">USBDN_DP2</text>
<text x="383.5" y="137.9">RBIAS</text>
<text x="395" y="136.1">63</text>
<text x="113.7" y="143.2">59</text>
<text x="148.7" y="139.6">DP_P4</text>
<text x="218.1" y="143.3" transform="rotate(-90 218.1 143.3)">GND</text>
<text x="234" y="142.8" transform="rotate(-90 234 142.8)">DN1</text>
<text x="237.5" y="142.4" transform="rotate(-90 237.5 142.4)">DP1</text>
<text x="241.1" y="142.4" transform="rotate(-90 241.1 142.4)">CC1</text>
<text x="253.4" y="143.3" transform="rotate(-90 253.4 143.3)">GND</text>
<text x="286.8" y="139.6">3</text>
<text x="286.8" y="143.2">4</text>
<text x="290.3" y="141.4">USBDN_DM3</text>
<text x="381.2" y="141.4">PLLFILT</text>
<text x="395" y="143.2">61</text>
<text x="395" y="139.6">62</text>
<text x="113.7" y="146.7">60</text>
<text x="119.2" y="144.9">RXN1_P2</text>
<text x="119.2" y="148.4">RXP1_P2</text>
<text x="147.9" y="146.7">DM_P3</text>
<text x="160.4" y="148.4">6</text>
<text x="160.4" y="144.9">7</text>
<text x="226.9" y="144.8" transform="rotate(-90 226.9 144.8)">VBUS</text>
<text x="230.5" y="144.7" transform="rotate(-90 230.5 144.7)">SBU1</text>
<text x="244.6" y="144.8" transform="rotate(-90 244.6 144.8)">VBUS</text>
<text x="290.3" y="144.9">USBDN_DP3</text>
<text x="370.7" y="144.9">XTAL1(CLKIN)</text>
<text x="383.5" y="148.4">XTAL2</text>
<text x="395" y="146.7">60</text>
<text x="75.8" y="155.5">B1A12</text>
<text x="144.7" y="153.7">RXP1_P3</text>
<text x="148.7" y="150.2">DP_P3</text>
<text x="160.4" y="155.5">4</text>
<text x="160.4" y="152">5</text>
<text x="286.8" y="150.2">6</text>
<text x="286.8" y="153.7">7</text>
<text x="290.3" y="152">PRTCTL2</text>
<text x="290.3" y="155.5">PRTCTL3</text>
<text x="375.5" y="152">USBUP_DM</text>
<text x="376.3" y="155.5">USBUP_DP</text>
<text x="395" y="153.7">58</text>
<text x="395" y="150.2">59</text>
<text x="67" y="157.3">GND</text>
<text x="113.7" y="157.3">63</text>
<text x="113.7" y="160.8">64</text>
<text x="119.2" y="159">DP_P2</text>
<text x="144.2" y="157.3">RXN1_P3</text>
<text x="230.5" y="158.1" transform="rotate(-90 230.5 158.1)">CC2</text>
<text x="234" y="158.1" transform="rotate(-90 234 158.1)">DP2</text>
<text x="237.5" y="158.1" transform="rotate(-90 237.5 158.1)">DN2</text>
<text x="241.1" y="158.1" transform="rotate(-90 241.1 158.1)">SBU2</text>
<text x="253" y="158.7" transform="rotate(-90 253 158.7)">0</text>
<text x="286.8" y="157.3">8</text>
<text x="286.8" y="160.8">9</text>
<text x="290.3" y="159">SD2_nCD</text>
<text x="395" y="160.8">56</text>
<text x="46.5" y="167.9">B5</text>
<text x="65.5" y="166.1">VBUS</text>
<text x="75.8" y="167.9">A8</text>
<text x="75.8" y="164.3">B4A9</text>
<text x="113.7" y="164.3">65</text>
<text x="119.2" y="162.6">DM_P2</text>
<text x="119.2" y="166.1">EP</text>
<text x="144.5" y="167.9">TXN1_P3</text>
<text x="145" y="164.3">TXP1_P3</text>
<text x="160.4" y="166.1">1</text>
<text x="160.4" y="162.6">2</text>
<text x="228.7" y="163.8" transform="rotate(-90 228.7 163.8)">B5</text>
<text x="232.2" y="163.8" transform="rotate(-90 232.2 163.8)">B6</text>
<text x="235.8" y="163.8" transform="rotate(-90 235.8 163.8)">B7</text>
<text x="239.3" y="163.8" transform="rotate(-90 239.3 163.8)">B8</text>
<text x="251.6" y="163.2" transform="rotate(-90 251.6 163.2)">0</text>
<text x="284.8" y="164.3">10</text>
<text x="284.8" y="167.9">11</text>
<text x="290.3" y="162.6">SD2_D1</text>
<text x="290.3" y="166.1">SD2_D0</text>
<text x="376.3" y="166.1">VBUS_DET</text>
<text x="385.5" y="162.6">TEST</text>
<text x="395" y="167.9">54</text>
<text x="395" y="164.3">55</text>
<text x="46.5" y="171.4">B6</text>
<text x="52.2" y="169.6">CC2</text>
<text x="52.2" y="173.1">DP2</text>
<text x="65.6" y="169.6">SBU1</text>
<text x="67.5" y="173.1">DN1</text>
<text x="75.8" y="171.4">A7</text>
<text x="284.8" y="171.4">12</text>
<text x="290.3" y="169.6">SD2_D7</text>
<text x="290.3" y="173.1">SD2_D6</text>
<text x="379.3" y="173.1">LED/TXD</text>
<text x="381.2" y="169.6">nRESET</text>
<text x="395" y="171.4">53</text>
<text x="46.5" y="174.9">B7</text>
<text x="46.5" y="178.4">B8</text>
<text x="52.2" y="176.7">DN2</text>
<text x="67.9" y="176.7">DP1</text>
<text x="75.8" y="178.4">A5</text>
<text x="75.8" y="174.9">A6</text>
<text x="284.8" y="174.9">13</text>
<text x="290.3" y="176.7">SD2_CLK</text>
<text x="382.3" y="176.7">SPI_DI</text>
<text x="395" y="178.4">51</text>
<text x="395" y="174.9">52</text>
<text x="52.2" y="180.2">SBU2</text>
<text x="65.5" y="183.7">VBUS</text>
<text x="67.8" y="180.2">CC1</text>
<text x="75.8" y="182">A4B9</text>
<text x="284.8" y="182">15</text>
<text x="284.8" y="185.5">16</text>
<text x="290.3" y="183.7">CRD_PWR2</text>
<text x="349.6" y="180.2">SPI_DO/SDA/SPI_SPD_SEL</text>
<text x="372.4" y="183.7">SPI_CLK/SCL</text>
<text x="395" y="185.5">49</text>
<text x="395" y="182">50</text>
<text x="47.1" y="190.8">0</text>
<text x="75.8" y="190.8">A1B12</text>
<text x="284.8" y="189">17</text>
<text x="290.3" y="187.3">SD2_D5</text>
<text x="290.3" y="190.8">SD2_CMD</text>
<text x="377.9" y="187.3">SPI_CE_n</text>
<text x="389" y="190.8">NC</text>
<text x="395" y="189">48</text>
<text x="51.6" y="192.2">0</text>
<text x="67" y="192.5">GND</text>
<text x="284.8" y="192.5">18</text>
<text x="284.8" y="196.1">19</text>
<text x="290.3" y="194.3">SD2_D4</text>
<text x="290.3" y="197.8">SD2_D3</text>
<text x="389" y="197.8">NC</text>
<text x="395" y="196.1">46</text>
<text x="284.8" y="199.6">20</text>
<text x="284.8" y="203.1">21</text>
<text x="290.3" y="201.4">SD2_D2</text>
<text x="379.9" y="201.4">SD2_WP</text>
<text x="395" y="203.1">44</text>
<text x="395" y="199.6">45</text>
<text x="284.8" y="206.7">22</text>
<text x="290.3" y="204.9">SD1_WP/MS_SCLK/xD_D4</text>
<text x="290.3" y="208.4">SD1_nCD</text>
<text x="375.4" y="208.4">CRD_PWR1</text>
<text x="389" y="204.9">NC</text>
<text x="395" y="206.7">43</text>
<text x="284.8" y="210.2">23</text>
<text x="290.3" y="211.9">CRFILT</text>
<text x="368.2" y="215.5">SD1_D2/xD_D5</text>
<text x="395" y="213.7">41</text>
<text x="167" y="219.2" transform="rotate(-90 167 219.2)">B1A12</text>
<text x="175.8" y="219.2" transform="rotate(-90 175.8 219.2)">B4A9</text>
<text x="179.3" y="219.2" transform="rotate(-90 179.3 219.2)">A8</text>
<text x="182.8" y="219.2" transform="rotate(-90 182.8 219.2)">A7</text>
<text x="186.4" y="219.2" transform="rotate(-90 186.4 219.2)">A6</text>
<text x="189.9" y="219.2" transform="rotate(-90 189.9 219.2)">A5</text>
<text x="193.4" y="219.2" transform="rotate(-90 193.4 219.2)">A4B9</text>
<text x="202.2" y="219.2" transform="rotate(-90 202.2 219.2)">A1B12</text>
<text x="284.8" y="217.2">25</text>
<text x="284.8" y="220.8">26</text>
<text x="290.3" y="219">SD1_D1/MS_D5/xD_D3</text>
<text x="355.5" y="219">SD1_D3/MS_D3/xD_D6</text>
<text x="395" y="220.8">39</text>
<text x="395" y="217.2">40</text>
<text x="168.7" y="227.9" transform="rotate(-90 168.7 227.9)">GND</text>
<text x="184.6" y="227.5" transform="rotate(-90 184.6 227.5)">DN1</text>
<text x="188.1" y="227" transform="rotate(-90 188.1 227)">DP1</text>
<text x="191.7" y="227.1" transform="rotate(-90 191.7 227.1)">CC1</text>
<text x="204" y="227.9" transform="rotate(-90 204 227.9)">GND</text>
<text x="284.8" y="224.3">27</text>
<text x="284.8" y="227.8">28</text>
<text x="290.3" y="222.5">SD1_D0/MS_D4/xD_D2</text>
<text x="290.3" y="226.1">SD1_D7/MS_D6/xD_D1</text>
<text x="355.5" y="226.1">SD1_D4/MS_D2/xD_D7</text>
<text x="380.8" y="222.5">MS_INS</text>
<text x="395" y="227.8">37</text>
<text x="395" y="224.3">38</text>
<text x="177.6" y="229.5" transform="rotate(-90 177.6 229.5)">VBUS</text>
<text x="181.1" y="229.3" transform="rotate(-90 181.1 229.3)">SBU1</text>
<text x="195.2" y="229.5" transform="rotate(-90 195.2 229.5)">VBUS</text>
<text x="284.8" y="231.4">29</text>
<text x="290.3" y="229.6">SD1_D6/MS_D7/xD_D0</text>
<text x="290.3" y="233.1">SD1_CLK/MS_BS/xD_nWP</text>
<text x="379.4" y="233.1">xD_nB/R</text>
<text x="380.6" y="229.6">xD_nCD</text>
<text x="395" y="231.4">36</text>
<text x="284.8" y="234.9">30</text>
<text x="284.8" y="238.4">31</text>
<text x="290.3" y="236.6">xD_nWE</text>
<text x="381" y="236.6">xD_nRE</text>
<text x="395" y="238.4">34</text>
<text x="395" y="234.9">35</text>
<text x="181.1" y="242.7" transform="rotate(-90 181.1 242.7)">CC2</text>
<text x="184.6" y="242.7" transform="rotate(-90 184.6 242.7)">DP2</text>
<text x="188.1" y="242.7" transform="rotate(-90 188.1 242.7)">DN2</text>
<text x="191.7" y="242.7" transform="rotate(-90 191.7 242.7)">SBU2</text>
<text x="203.7" y="243.3" transform="rotate(-90 203.7 243.3)">0</text>
<text x="284.8" y="241.9">32</text>
<text x="290.3" y="240.2">SD1_D5/MS_D1/xD_ALE</text>
<text x="290.3" y="243.7">SD1_CMD/MS_D0/xD_CLE</text>
<text x="381" y="240.2">xD_nCE</text>
<text x="179.3" y="248.4" transform="rotate(-90 179.3 248.4)">B5</text>
<text x="182.8" y="248.4" transform="rotate(-90 182.8 248.4)">B6</text>
<text x="186.4" y="248.4" transform="rotate(-90 186.4 248.4)">B7</text>
<text x="189.9" y="248.4" transform="rotate(-90 189.9 248.4)">B8</text>
<text x="202.2" y="247.8" transform="rotate(-90 202.2 247.8)">0</text>
</g>
<g font-size="3.2" fill="#f00">
<text x="113.7" y="58.5">35</text>
<text x="119.2" y="60.3">AVDD33</text>
<text x="113.7" y="76.1">40</text>
<text x="119.2" y="77.9">VP12_P0</text>
<text x="145.4" y="76.1">DVDD12</text>
<text x="160.4" y="77.9">26</text>
<text x="160.4" y="74.4">27</text>
<text x="145.4" y="79.7">DVDD33</text>
<text x="113.7" y="86.7">43</text>
<text x="119.2" y="88.5">AVDD33</text>
<text x="272.9" y="84.9">1</text>
<text x="276.7" y="86.4">VCC</text>
<text x="351.8" y="87.1" transform="rotate(-90 351.8 87.1)">VDD</text>
<text x="350.4" y="92.6" transform="rotate(-90 350.4 92.6)">4</text>
<text x="113.7" y="97.3">46</text>
<text x="119.2" y="99.1">AVDD12</text>
<text x="144.4" y="100.8">VDDP/V5</text>
<text x="160.4" y="99.1">20</text>
<text x="113.7" y="107.9">49</text>
<text x="119.2" y="109.6">VP12_P1</text>
<text x="113.7" y="125.5">54</text>
<text x="144.9" y="125.5">VP12_P4</text>
<text x="160.4" y="123.8">13</text>
<text x="113.7" y="129">55</text>
<text x="119.2" y="127.3">AVDD33</text>
<text x="119.2" y="130.8">DVDD12</text>
<text x="382.5" y="134.3">VDD33</text>
<text x="395" y="132.6">64</text>
<text x="113.7" y="139.6">58</text>
<text x="119.2" y="141.4">VP12_P2</text>
<text x="145.7" y="143.2">AVDD33</text>
<text x="160.4" y="141.4">8</text>
<text x="286.8" y="146.7">5</text>
<text x="290.3" y="148.4">VDD33</text>
<text x="113.7" y="150.2">61</text>
<text x="113.7" y="153.7">62</text>
<text x="119.2" y="152">DVDD12</text>
<text x="119.2" y="155.5">DVDD33</text>
<text x="144.9" y="160.8">VP12_P3</text>
<text x="160.4" y="159">3</text>
<text x="382.5" y="159">VDD33</text>
<text x="395" y="157.3">57</text>
<text x="284.8" y="178.4">14</text>
<text x="290.3" y="180.2">VDD33</text>
<text x="382.5" y="194.3">VDD33</text>
<text x="395" y="192.5">47</text>
<text x="284.8" y="213.7">24</text>
<text x="290.3" y="215.5">VDD33</text>
<text x="382.5" y="211.9">VDD33</text>
<text x="395" y="210.2">42</text>
<text x="382.5" y="243.7">VDD33</text>
<text x="395" y="241.9">33</text>
</g>
</svg>
